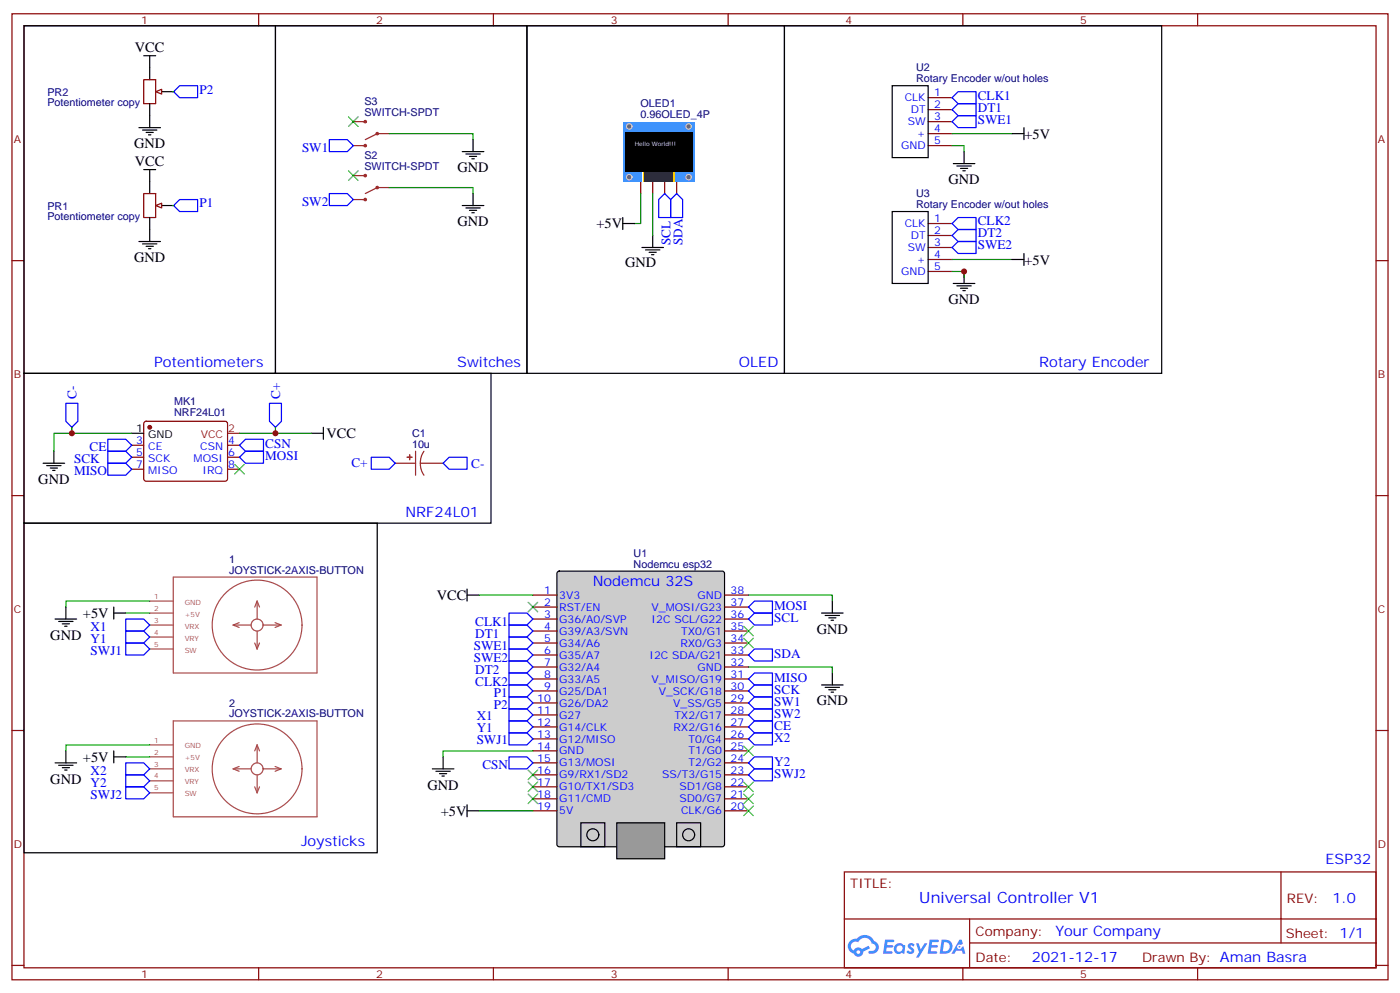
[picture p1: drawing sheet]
<svg xmlns="http://www.w3.org/2000/svg" width="412mm" height="292mm" viewBox="0 0 412 292" stroke-linecap="round" stroke-linejoin="round" font-family="sans-serif">
<g fill="none" stroke="#870000" stroke-width=".35">
<path d="M3.5 4.1h405.4v284.3h-405.4zM7.1 7.6h398.2v277.3h-398.2zM76.2 4.1v3.5M145.3 4.1v3.5M214.5 4.1v3.5M283.6 4.1v3.5M352.8 4.1v3.5M3.5 76.7h3.6M405.3 76.7h3.6M3.5 145.9h3.6M405.3 145.9h3.6M3.5 215h3.6"/>
<path d="M405.3 215h3.6M248.7 256.6h156.6v28.3h-156.6zM377.3 256.7v20.8M248.7 270.5h156.5M285.6 277.5h119.6M285.6 270.5v14.1M3.5 284.2h3.6M76.2 284.9v3.5M145.3 284.9v3.5M214.5 284.9v3.5M283.6 284.9v3.5M352.8 284.9v3.5"/>
<path d="M405.3 284.2h3.6"/>
</g>
<g fill="#5487ff">
<path d="M267.7 277.8a1.22 1.22 0 0 1 1.7 .3l-.4 .6a.47 .47 0 0 0-.3-.4 .47 .47 0 0 0-.5 .1l.1 .3a1.14 1.14 0 0 1 .8 1.7 1.14 1.14 0 0 1-1.9 0l-.2-.2 .5-.5 .7 .4a.29 .29 0 0 0 .3-.2 .29 .29 0 0 0-.2-.4 1.04 1.04 0 0 1-.6-1.7z"/>
<path d="M260.7 276.6h2.4l.3 .2-.2 .5h-1.8l-.1 .9h1.5l.3 .3-.3 .4h-1.6l-.2 1.1 1.7 .1 .2 .3-.2 .3h-2.6z"/>
<path d="M273.8 276.6h2.4l.3 .2-.1 .5h-1.8l-.2 .9h1.6l.3 .3-.4 .4h-1.6l-.1 1.1 1.7 .1 .2 .3-.2 .3h-2.6z"/>
<path d="M282.6 276.6h.7l.3 1.2-.6 .3a.69 .69 0 0 0-1 .3 .69 .69 0 0 0 .4 1 .69 .69 0 0 0 .9-.6l.5-.3 .6 2.2h-.8l-.2-.9h-1.8l-.5 .9h-.8z"/>
<path d="M269.8 277.7h.8l.6 1.8 1.1-1.8h.9l-2.6 4.1h-.8l.9-1.5z"/>
<path d="M277.4 276.6l-.6 4.1h1.3a2.11 2.11 0 0 0 2.5-2.1 2.11 2.11 0 0 0-2.5-2zM278.1 277.3a1.39 1.39 0 0 1 1.7 1.4 1.39 1.39 0 0 1-1.8 1.3h-.3z"/>
<path d="M263.7 278.2a1.54 1.54 0 0 0-.1 2.1 1.54 1.54 0 0 0 2.2 .2l.6 .2 .3-2.3-.2-.2-.4-.1a1.49 1.49 0 0 0-2.4 .1zM264 279.2a.94 .94 0 0 1 1.8 0 .94 .94 0 0 1-1.8 0z"/>
<path d="M250.4 276.9a2.18 2.18 0 0 0 1.1 3.8 1.44 1.44 0 0 0 1.6 .9 1.44 1.44 0 0 0 1.2-1.5l2-1-.5-.7-1.9 .9a1.47 1.47 0 0 0-2.4 .5 1.39 1.39 0 0 1-.7-2 1.39 1.39 0 0 1 2-.4 2.12 2.12 0 0 1 2.2-1.3 2.12 2.12 0 0 1 1.9 1.6 1.14 1.14 0 0 1 1.1 1.5 1.14 1.14 0 0 1-1.7 .7 .43 .43 0 0 0-.5 .3 .43 .43 0 0 0 .4 .5 1.98 1.98 0 0 0 2.5-1.2 1.98 1.98 0 0 0-1.2-2.5 3.1 3.1 0 0 0-5.3-.7l-.9 .1zM252.3 280.2a.55 .55 0 0 1 1.1 0 .55 .55 0 0 1-1.1 0z"/>
<circle cx="282.6" cy="278.7" r=".26"/>
</g>
<path d="M164.3 168.3l.4-.2h48l.7 .4v80l-.4 .7h-48.3l-.6-.4-.1-80z" fill="#ccc" stroke="#000" stroke-width=".35"/>
<g fill="none" stroke="#870000" stroke-width=".35">
<path d="M157 178.7h7M157 175.2h7M213.4 178.7h7.1M213.4 175.2h7.1M157 182.2h7M157 185.7h7M157 189.3h7M157 192.8h7M157 196.3h7M157 199.8h7M213.4 182.2h7.1M213.4 185.7h7.1"/>
<path d="M213.4 189.3h7.1M213.4 192.8h7.1M213.4 196.3h7.1M213.4 199.8h7.1M157 203.4h7M157 206.9h7M157 210.4h7M157 214h7M157 217.5h7M213.4 203.4h7.1M213.4 206.9h7.1M213.4 210.4h7.1"/>
<path d="M213.4 214h7.1M213.4 217.5h7.1M157 221h7M157 224.5h7M157 228.1h7M157 231.6h7M157 235.1h7M157 238.7h7M213.4 221h7.1M213.4 224.5h7.1M213.4 228.1h7.1M213.4 231.6h7.1"/>
<path d="M213.4 235.1h7.1M213.4 238.7h7.1"/>
</g>
<path d="M181.7 242.2h14.1v10.6h-14.1z" fill="#999" stroke="#000" stroke-width=".35"/>
<g fill="none" stroke="#000" stroke-width=".35">
<path d="M171.1 242.2h7.1v7h-7.1zM199.3 242.2h7.1v7h-7.1z"/>
<circle cx="174.6" cy="245.7" r="1.76"/>
<circle cx="202.8" cy="245.7" r="1.76"/>
</g>
<g fill="none" stroke="#a64a4a" stroke-width=".35">
<path d="M44.1 176.9h6.9M51 169.9h42.4v28.2h-42.4zM75.7 176.9v5.3M75.7 176.9l-.7 1.8M75.7 176.9l.7 1.8M44.1 180.4h6.9M44.1 184h6.9M44.1 187.5h6.9M44.1 191h6.9M68.7 184h5.3M68.7 184l1.7 .7M70.4 183.3l-1.7 .7"/>
<path d="M75 189.3l.7 1.7M75.7 185.7v5.3M76.4 189.3l-.7 1.7M77.5 184h5.3M81 183.3l1.8 .7M82.8 184l-1.8 .7M44.1 219.3h6.9M51 212.2h42.4v28.2h-42.4zM75.7 219.3v5.2M75.7 219.3l-.7 1.7M75.7 219.3l.7 1.7M44.1 222.8h6.9"/>
<path d="M44.1 226.3h6.9M44.1 229.8h6.9M44.1 233.4h6.9M68.7 226.3h5.3M68.7 226.3l1.7 .7M70.4 225.6l-1.7 .7M75 231.6l.7 1.8M75.7 228.1v5.3M76.4 231.6l-.7 1.8M77.5 226.3h5.3M81 225.6l1.8 .7M82.8 226.3l-1.8 .7"/>
<circle cx="75.7" cy="184" r="13.2"/>
<circle cx="75.7" cy="184" r="1.76"/>
<circle cx="75.7" cy="226.3" r="13.2"/>
<circle cx="75.7" cy="226.3" r="1.76"/>
</g>
<g fill="none" stroke="#8c2424" stroke-width=".35">
<path d="M104.1 35.8h3.5M114.7 39.3h-3.6l-3.5 1.8M104.1 51.7h3.5M104.1 58.7h3.5M104.1 42.9h3.5M114.7 55.2h-3.6l-3.5 1.8"/>
<circle cx="107.6" cy="35.8" r=".35"/>
<circle cx="111.1" cy="39.3" r=".35"/>
<circle cx="107.6" cy="51.7" r=".35"/>
<circle cx="107.6" cy="42.9" r=".35"/>
<circle cx="107.6" cy="58.7" r=".35"/>
<circle cx="111.1" cy="55.2" r=".35"/>
</g>
<path d="M188.7 53.4v3.6M192.3 53.4v3.6M195.8 53.4v3.6M199.3 53.4v3.6" fill="none" stroke="#870000" stroke-width=".35"/>
<path d="M183.4 35.8h21.2v17.6h-21.2z" fill="#39f"/>
<g fill="#666" stroke="#ccc" stroke-width=".35">
<circle cx="185.3" cy="52.1" r=".81"/>
<circle cx="202.8" cy="52.1" r=".81"/>
<circle cx="185.3" cy="37.2" r=".81"/>
<circle cx="202.8" cy="37.2" r=".81"/>
</g>
<path d="M189.3 50.6h9.5v2.8h-9.5z" fill="#fff"/>
<g fill="#fc0">
<path d="M189.3 50.6h.5v2.8h-.5z"/>
<path d="M198.3 50.6h.4v2.8h-.4z"/>
</g>
<path d="M189.9 50.6h8.3v2.8h-8.3z" fill="#333"/>
<path d="M184.1 39h19.8v11.7h-19.8z" fill="#000"/>
<path d="M273.4 28.8h7.1M273.4 32.3h7.1M273.4 35.8h7.1M273.4 39.3h7.1M42.3 57h3.6v7h-3.6zM273.4 42.9h7.1M273.4 65.8h7.1M273.4 69.3h7.1M273.4 72.8h7.1M273.4 76.4h7.1M273.4 79.9h7.1" fill="none" stroke="#870000" stroke-width=".35"/>
<path d="M262.8 25.2h10.6v21.2h-10.6zM44.1 53.4v3.6M44.1 64v3.6M47.3 60.5h3.5M262.8 62.3h10.6v21.1h-10.6z" fill="none" stroke="#000" stroke-width=".35"/>
<path d="M45.9 60.5l1.7-.7v1.4z" fill="#f0f0f0" stroke="#870000" stroke-width=".35"/>
<path d="M44.1 19.9v3.6M44.1 30.5v3.5M47.3 27h3.5" fill="none" stroke="#000" stroke-width=".35"/>
<path d="M42.3 23.5h3.6v7h-3.6z" fill="none" stroke="#870000" stroke-width=".35"/>
<path d="M45.9 27l1.7-.7v1.4z" fill="#f0f0f0" stroke="#870000" stroke-width=".35"/>
<path d="M38.8 138.1h3.5M38.8 131.1h3.5M38.8 134.6h3.5M42.6 124.2l.4-.2h23.3l.5 .2 .2 .5v16.5l-.7 .4h-23.5l-.5-.7v-16.2zM67 138.1h3.6M67 131.1h3.6M67 134.6h3.6" fill="none" stroke="#870000" stroke-width=".35"/>
<circle cx="44.1" cy="125.8" r=".53" fill="#870000" stroke="#870000" stroke-width=".35"/>
<g fill="none" stroke="#000" stroke-width=".35">
<path d="M7.1 7.6h74v102.3h-74zM42.3 16.4h3.6M44.1 16.4v3.5M81.1 7.6h74.1v102.3h-74.1zM155.2 7.6h75.9v102.3h-75.9zM231.1 7.6h111.1v102.3h-111.1zM40.9 37.6h6.4M42 38.3h4.2M43 39h2.2M43.7 39.7h.7M44.1 34v3.6M298.1 39.3h3.5"/>
<path d="M301.6 37.6v3.5M42.3 49.9h3.6M44.1 49.9v3.5M136.2 44.6h6.3M137.2 45.3h4.3M138.3 46h2.1M139 46.7h.7M139.3 41.1v3.5M139.3 57v3.5M280.8 48.2h6.4M281.9 48.9h4.2M282.9 49.6h2.1"/>
<path d="M283.6 50.3h.7M284 44.6v3.6M40.9 71.1h6.4M42 71.8h4.2M43 72.5h2.2M43.7 73.2h.7M44.1 67.6v3.5M136.2 60.5h6.3M137.2 61.2h4.3M138.3 61.9h2.1M139 62.6h.7M183.4 65.8h3.6"/>
<path d="M183.4 64v3.6M189.1 72.8h6.3M190.1 73.6h4.3M191.2 74.3h2.1M191.9 75h.7M192.3 69.3v3.5M284 79.9v3.5M298.1 76.4h3.5M301.6 74.6v3.5M280.8 83.4h6.4M281.9 84.1h4.2M282.9 84.8h2.1"/>
<path d="M283.6 85.5h.7M7.1 109.9h137.5v44.1h-137.5zM12.7 136.3h6.3M13.8 137.1h4.2M14.8 137.8h2.1M15.5 138.5h.7M15.9 132.8v3.5M38.8 127.5h3.5M91.7 127.5h3.5M95.2 125.8v3.5M7.1 154h104v97h-104zM19.4 178.7v3.5"/>
<path d="M33.5 178.7v3.5M137.6 175.2h3.5M137.6 173.4v3.5M245.2 176.9v3.5M16.2 182.2h6.4M17.3 182.9h4.2M18.3 183.6h2.2M19 184.3h.8M33.5 180.4h3.5M242 180.4h6.4M243.1 181.2h4.2M244.1 181.9h2.1"/>
<path d="M244.8 182.6h.7M245.2 198.1v3.5M242 201.6h6.4M243.1 202.3h4.2M244.1 203h2.1M244.8 203.7h.7M16.2 224.5h6.4M17.3 225.2h4.2M18.3 226h2.2M19 226.7h.8M19.4 221v3.5M33.5 222.8h3.5"/>
<path d="M33.5 221v3.5M127.4 226.3h6.3M128.4 227h4.2M129.5 227.7h2.1M130.2 228.4h.7M130.5 222.8v3.5M137.6 236.9v3.5M137.6 238.7h3.5"/>
</g>
<path d="M67 127.5h3.6" fill="none" stroke="#f00" stroke-width=".35"/>
<g fill="none" stroke="#3c3" stroke-width=".35">
<path d="M102.7 34.4l2.8 2.8M105.5 34.4l-2.8 2.8M102.7 50.3l2.8 2.8M105.5 50.3l-2.8 2.8M69.1 136.7l2.9 2.8M72 136.7l-2.9 2.8M155.6 177.3l2.8 2.8M158.4 177.3l-2.8 2.8M219.1 187.9l2.8 2.8M219.1 184.3l2.8 2.8M221.9 187.9l-2.8 2.8M221.9 184.3l-2.8 2.8"/>
<path d="M219.1 219.6l2.8 2.8M221.9 219.6l-2.8 2.8M155.6 226.7l2.8 2.8M155.6 230.2l2.8 2.8M155.6 233.7l2.8 2.8M158.4 226.7l-2.8 2.8M158.4 230.2l-2.8 2.8M158.4 233.7l-2.8 2.8M219.1 230.2l2.8 2.8M219.1 233.7l2.8 2.8M219.1 237.2l2.8 2.9M221.9 230.2l-2.8 2.8"/>
<path d="M221.9 233.7l-2.8 2.8M221.9 237.2l-2.8 2.9"/>
</g>
<g fill="none" stroke="#008700" stroke-width=".35">
<path d="M50.8 27h.4M114.7 39.3h24.6v1.8M280.5 39.3h17.6M114.7 55.2h24.6v1.8M188.7 57v8.8h-1.7M192.3 57v12.3M280.5 42.9h3.5v1.7M50.8 60.5h.4M280.5 79.9h3.5v1.8M280.5 76.4h17.6M21.2 125.8v1.7M38.8 127.5h-22.9v5.3"/>
<path d="M70.6 127.5h21.1M81.1 125.8v1.7M44.1 176.9h-24.7v1.8M141.1 175.2h15.9M220.5 175.2h24.7v1.7M37 180.4h7.1M220.5 196.3h24.7v1.8M44.1 219.3h-24.7v1.7M37 222.8h7.1M141.1 238.7h15.9M157 221h-26.5v1.8"/>
</g>
<g fill="none" stroke="#00f" stroke-width=".35">
<path d="M51.2 27l1.7-1.8h5.3v3.6h-5.3zM280.5 32.3l1.7-1.8h5.3v3.5h-5.3zM280.5 35.8l1.7-1.8h5.3v3.6h-5.3zM282.2 27h5.3v3.5h-5.3l-1.7-1.7zM97 41.1h5.3l1.8 1.8-1.8 1.7h-5.3zM97 57h5.3l1.8 1.7-1.8 1.8h-5.3zM195.8 57l1.8 1.7v5.3h-3.6v-5.3zM199.3 57l1.8 1.7v5.3h-3.5v-5.3zM51.2 60.5l1.7-1.8h5.3v3.6h-5.3zM280.5 69.3l1.7-1.7h5.3v3.5h-5.3zM280.5 72.8l1.7-1.7h5.3v3.5h-5.3zM282.2 64h5.3v3.6h-5.3l-1.7-1.8z"/>
<path d="M19.4 118.7h3.5v5.3l-1.7 1.8-1.8-1.8zM79.4 118.7h3.5v5.3l-1.8 1.8-1.7-1.8zM31.7 136.3h5.3l1.8 1.8-1.8 1.8h-5.3zM31.7 132.8h5.3l1.8 1.8-1.8 1.7h-5.3zM31.7 129.3h5.3l1.8 1.8-1.8 1.7h-5.3zM70.6 134.6l1.7-1.8h5.3v3.5h-5.3zM70.6 131.1l1.7-1.8h5.3v3.5h-5.3zM109.4 134.6h5.3l1.7 1.7-1.7 1.8h-5.3zM130.5 136.3l1.8-1.7h5.3v3.5h-5.3zM220.5 178.7l1.7-1.8h5.3v3.5h-5.3zM37 182.2h5.3l1.8 1.8-1.8 1.7h-5.3zM37 185.7h5.3l1.8 1.8-1.8 1.8h-5.3z"/>
<path d="M37 189.3h5.3l1.8 1.7-1.8 1.8h-5.3zM149.9 180.4h5.3l1.8 1.8-1.8 1.8h-5.3zM149.9 198.1h5.3l1.8 1.7-1.8 1.8h-5.3zM149.9 184h5.3l1.8 1.7-1.8 1.8h-5.3zM149.9 194.6h5.3l1.8 1.7-1.8 1.8h-5.3zM149.9 187.5h5.3l1.8 1.8-1.8 1.7h-5.3zM149.9 191h5.3l1.8 1.8-1.8 1.8h-5.3zM220.5 192.8l1.7-1.8h5.3v3.6h-5.3zM220.5 182.2l1.7-1.8h5.3v3.6h-5.3zM222.2 198.1h5.3v3.5h-5.3l-1.7-1.8zM149.9 201.6h5.3l1.8 1.8-1.8 1.7h-5.3zM149.9 205.1h5.3l1.8 1.8-1.8 1.8h-5.3z"/>
<path d="M149.9 208.7h5.3l1.8 1.7-1.8 1.8h-5.3zM149.9 212.2h5.3l1.8 1.8-1.8 1.7h-5.3zM149.9 215.7h5.3l1.8 1.8-1.8 1.8h-5.3zM220.5 203.4l1.7-1.8h5.3v3.5h-5.3zM220.5 214l1.7-1.8h5.3v3.5h-5.3zM220.5 210.4l1.7-1.7h5.3v3.5h-5.3zM220.5 217.5l1.7-1.8h5.3v3.6h-5.3zM222.2 205.1h5.3v3.6h-5.3l-1.7-1.8zM37 231.6h5.3l1.8 1.8-1.8 1.7h-5.3zM37 224.5h5.3l1.8 1.8-1.8 1.8h-5.3zM37 228.1h5.3l1.8 1.7-1.8 1.8h-5.3zM149.9 222.8h5.3l1.8 1.7-1.8 1.8h-5.3z"/>
<path d="M220.5 224.5l1.7-1.7h5.3v3.5h-5.3zM220.5 228.1l1.7-1.8h5.3v3.5h-5.3z"/>
</g>
<path d="M116.4 136.3h6M122.4 132.8v7.1M123.8 136.3l.3 1.9 .8 1.7M123.8 136.3h6.7M124.9 132.8l-.8 1.7-.3 1.8" fill="none" stroke="#8c2424" stroke-width=".35"/>
<g fill="#8c2424" stroke="#8c2424" stroke-width=".35">
<path d="M120.6 133.9l.1 1.4z"/>
<path d="M119.9 134.6h1.5z"/>
</g>
<g fill="#c00">
<circle cx="284" cy="79.9" r=".88"/>
<circle cx="21.2" cy="127.5" r=".88"/>
<circle cx="81.1" cy="127.5" r=".88"/>
</g>
<text font-size="4.6" fill="#00f" x="270.8" y="265.7">Universal Controller V1</text>
<g font-size="4.2">
<text x="39.7" y="15.3">VCC</text>
<text x="301.8" y="40.8">+5V</text>
<text x="39.5" y="43.6">GND</text>
<text x="39.7" y="48.8">VCC</text>
<text x="134.8" y="50.7">GND</text>
<text x="279.4" y="54.3">GND</text>
<text x="134.8" y="66.6">GND</text>
<text x="175.7" y="67.2">+5V</text>
<text x="39.5" y="77.1">GND</text>
<text x="301.8" y="77.9">+5V</text>
<text x="184.1" y="78.5">GND</text>
<text x="279.4" y="89.5">GND</text>
<text x="96.2" y="128.9">VCC</text>
<text x="11.3" y="142.4">GND</text>
<text x="128.7" y="176.6">VCC</text>
<text x="24.4" y="181.9">+5V</text>
<text x="14.8" y="188.3">GND Y1</text>
<text x="240.6" y="186.5">GND</text>
<text x="240.6" y="207.6">GND</text>
<text x="24.4" y="224.3">+5V</text>
<text x="14.8" y="230.7">GND Y2</text>
<text x="125.9" y="232.4">GND</text>
<text x="129.8" y="240.1">+5V</text>
</g>
<g font-size="4.2" fill="#00f">
<text x="45.4" y="108">Potentiometers</text>
<text x="217.7" y="108">OLED</text>
<text x="306.1" y="108">Rotary Encoder</text>
<text x="134.7" y="108.1">Switches</text>
<text x="119.5" y="152.1">NRF24L01</text>
<text x="174.6" y="172.4">Nodemcu 32S</text>
<text x="88.7" y="249.1">Joysticks</text>
<text x="390.4" y="254.4">ESP32</text>
<text x="392.5" y="265.9">1.0</text>
<text x="310.9" y="275.5">Your Company</text>
<text x="304" y="283.3">2021-12-17</text>
</g>
<g font-size="3.9" fill="#00f">
<text x="58.7" y="27.5">P2</text>
<text x="288" y="29.3">CLK1</text>
<text x="288" y="32.8">DT1</text>
<text x="288" y="36.4">SWE1</text>
<text x="89" y="44.7">SW1</text>
<text x="58.7" y="61.1">P1</text>
<text x="89" y="60.5">SW2</text>
<text x="288" y="66.4">CLK2</text>
<text x="288" y="69.9">DT2</text>
<text x="197.5" y="72.1" transform="rotate(-90 197.5 72.1)">SCL</text>
<text x="201" y="72.1" transform="rotate(-90 201 72.1)">SDA</text>
<text x="288" y="73.4">SWE2</text>
<text x="22.5" y="117.5" transform="rotate(-90 22.5 117.5)">C-</text>
<text x="82.5" y="117.5" transform="rotate(-90 82.5 117.5)">C+</text>
<text x="78.1" y="131.9">CSN</text>
<text x="21.8" y="136.3">SCK</text>
<text x="26.4" y="132.8">CE</text>
<text x="78.1" y="135.4">MOSI</text>
<text x="103.5" y="137.5">C+</text>
<text x="138.8" y="137.7">C-</text>
<text x="21.8" y="139.9">MISO</text>
<text x="228.1" y="179.5">MOSI</text>
<text x="26.7" y="185.7">X1</text>
<text x="140" y="184.2">CLK1</text>
<text x="228.1" y="183">SCL</text>
<text x="139.6" y="191.2">SWE1</text>
<text x="140" y="187.7">DT1</text>
<text x="26.7" y="192.7">SWJ1</text>
<text x="139.6" y="194.8">SWE2</text>
<text x="228.1" y="193.6">SDA</text>
<text x="140" y="201.8">CLK2</text>
<text x="140" y="198.3">DT2</text>
<text x="228.1" y="200.6">MISO</text>
<text x="145.4" y="205.2">P1</text>
<text x="145.4" y="208.7">P2</text>
<text x="228.1" y="204.2">SCK</text>
<text x="228.1" y="207.7">SW1</text>
<text x="140.4" y="211.9">X1</text>
<text x="140.4" y="215.4">Y1</text>
<text x="228.1" y="214.8">CE</text>
<text x="228.1" y="211.2">SW2</text>
<text x="140.4" y="218.9">SWJ1</text>
<text x="228.1" y="218.3">X2</text>
<text x="142.1" y="226.3">CSN</text>
<text x="228.1" y="225.3">Y2</text>
<text x="26.7" y="228">X2</text>
<text x="228.1" y="228.9">SWJ2</text>
<text x="26.7" y="235.1">SWJ2</text>
</g>
<g font-size="3.9" fill="#800">
<text x="250.5" y="261.2">TITLE:</text>
<text x="379.1" y="265.9">REV:</text>
<text x="287.4" y="275.4">Company:</text>
<text x="378.7" y="276">Sheet: 1/1</text>
<text x="287.4" y="283.1">Date:</text>
<text x="336.4" y="283.2">Drawn By: Aman Basra</text>
</g>
<g font-size="3.2" fill="#800">
<text x="41.6" y="7.1">1</text>
<text x="110.8" y="7.1">2</text>
<text x="179.9" y="7.1">3</text>
<text x="249.1" y="7.1">4</text>
<text x="318.2" y="7.1">5</text>
<text x="4.1" y="42.2">A</text>
<text x="405.9" y="42.2">A</text>
<text x="4.1" y="111.3">B</text>
<text x="405.9" y="111.3">B</text>
<text x="4.1" y="180.4">C</text>
<text x="405.9" y="180.4">C</text>
<text x="4.1" y="249.6">D</text>
<text x="405.9" y="249.6">D</text>
<text x="41.6" y="287.9">1</text>
<text x="110.8" y="287.9">2</text>
<text x="179.9" y="287.9">3</text>
<text x="249.1" y="287.9">4</text>
<text x="318.2" y="287.9">5</text>
</g>
<g font-size="3.2" fill="#000080">
<text x="269.9" y="21">U2</text>
<text x="14" y="28.2">PR2</text>
<text x="269.9" y="24.2">Rotary Encoder w/out holes</text>
<text x="14" y="31.3">Potentiometer copy</text>
<text x="107.3" y="34">SWITCH-SPDT</text>
<text x="107.3" y="30.9">S3</text>
<text x="188.6" y="34.7">0.96OLED_4P</text>
<text x="188.6" y="31.6">OLED1</text>
<text x="107.3" y="46.7">S2</text>
<text x="107.3" y="49.9">SWITCH-SPDT</text>
<text x="269.9" y="58">U3</text>
<text x="14" y="64.9">Potentiometer copy</text>
<text x="14" y="61.7">PR1</text>
<text x="269.9" y="61.2">Rotary Encoder w/out holes</text>
<text x="51.3" y="119.2">MK1</text>
<text x="51.3" y="122.6">NRF24L01</text>
<text x="121.4" y="131.8">10u</text>
<text x="121.4" y="128.7">C1</text>
<text x="67.5" y="165.6">1</text>
<text x="186.6" y="167">Nodemcu esp32</text>
<text x="186.6" y="163.9">U1</text>
<text x="67.5" y="168.8">JOYSTICK-2AXIS-BUTTON</text>
<text x="67.5" y="208">2</text>
<text x="67.5" y="211.1">JOYSTICK-2AXIS-BUTTON</text>
</g>
<g font-size="3.2" fill="#00f">
<text x="266.5" y="29.8">CLK</text>
<text x="275.2" y="28.4">1</text>
<text x="268.3" y="33.3">DT</text>
<text x="275.2" y="31.9">2</text>
<text x="275.2" y="35.5">3</text>
<text x="267.4" y="36.9">SW</text>
<text x="270.1" y="40.4">+</text>
<text x="275.2" y="39">4</text>
<text x="265.4" y="43.9">GND</text>
<text x="275.2" y="42.5">5</text>
<text x="275.2" y="65.4">1</text>
<text x="266.5" y="66.9">CLK</text>
<text x="268.3" y="70.4">DT</text>
<text x="275.2" y="69">2</text>
<text x="267.4" y="73.9">SW</text>
<text x="270.1" y="77.4">+</text>
<text x="275.2" y="72.5">3</text>
<text x="275.2" y="76">4</text>
<text x="265.4" y="81">GND</text>
<text x="275.2" y="79.6">5</text>
<text x="40.1" y="130.7">3</text>
<text x="67.2" y="130.7">4</text>
<text x="40.1" y="134.2">5</text>
<text x="40.1" y="137.8">7</text>
<text x="43.6" y="132.5">CE</text>
<text x="43.6" y="136">SCK</text>
<text x="57" y="136">MOSI</text>
<text x="59" y="132.5">CSN</text>
<text x="67.2" y="137.8">8</text>
<text x="67.2" y="134.2">6</text>
<text x="43.6" y="139.5">MISO</text>
<text x="59.7" y="139.5">IRQ</text>
<text x="160.3" y="178.3">2</text>
<text x="160.3" y="174.8">1</text>
<text x="164.7" y="179.7">RST/EN</text>
<text x="164.7" y="176.2">3V3</text>
<text x="191.9" y="179.7">V_MOSI/G23</text>
<text x="205.4" y="176.2">GND</text>
<text x="215.2" y="178.3">37</text>
<text x="215.2" y="174.8">38</text>
<text x="160.3" y="181.9">3</text>
<text x="160.3" y="185.4">4</text>
<text x="164.7" y="183.3">G36/A0/SVP</text>
<text x="192" y="183.3">I2C SCL/G22</text>
<text x="215.2" y="185.4">35</text>
<text x="215.2" y="181.9">36</text>
<text x="160.3" y="188.9">5</text>
<text x="164.7" y="186.8">G39/A3/SVN</text>
<text x="164.7" y="190.3">G34/A6</text>
<text x="200.4" y="190.3">RX0/G3</text>
<text x="200.7" y="186.8">TX0/G1</text>
<text x="215.2" y="188.9">34</text>
<text x="160.3" y="192.4">6</text>
<text x="160.3" y="196">7</text>
<text x="164.7" y="193.9">G35/A7</text>
<text x="164.7" y="197.4">G32/A4</text>
<text x="191.3" y="193.9">I2C SDA/G21</text>
<text x="205.4" y="197.4">GND</text>
<text x="215.2" y="196">32</text>
<text x="215.2" y="192.4">33</text>
<text x="160.3" y="199.5">8</text>
<text x="160.3" y="203">9</text>
<text x="164.7" y="200.9">G33/A5</text>
<text x="191.9" y="200.9">V_MISO/G19</text>
<text x="215.2" y="203">30</text>
<text x="215.2" y="199.5">31</text>
<text x="158.2" y="206.6">10</text>
<text x="164.7" y="204.4">G25/DA1</text>
<text x="164.7" y="208">G26/DA2</text>
<text x="194" y="204.4">V_SCK/G18</text>
<text x="198.3" y="208">V_SS/G5</text>
<text x="215.2" y="206.6">29</text>
<text x="158.2" y="210.1">11</text>
<text x="158.2" y="213.6">12</text>
<text x="164.7" y="211.5">G27</text>
<text x="164.7" y="215">G14/CLK</text>
<text x="198.4" y="215">RX2/G16</text>
<text x="198.6" y="211.5">TX2/G17</text>
<text x="215.2" y="213.6">27</text>
<text x="215.2" y="210.1">28</text>
<text x="158.2" y="217.1">13</text>
<text x="158.2" y="220.7">14</text>
<text x="164.7" y="218.5">G12/MISO</text>
<text x="202.8" y="218.5">T0/G4</text>
<text x="215.2" y="220.7">25</text>
<text x="215.2" y="217.1">26</text>
<text x="158.2" y="224.2">15</text>
<text x="158.2" y="227.7">16</text>
<text x="164.7" y="222.1">GND</text>
<text x="164.7" y="225.6">G13/MOSI</text>
<text x="202.8" y="225.6">T2/G2</text>
<text x="202.8" y="222.1">T1/G0</text>
<text x="215.2" y="227.7">23</text>
<text x="215.2" y="224.2">24</text>
<text x="158.2" y="231.2">17</text>
<text x="164.7" y="229.1">G9/RX1/SD2</text>
<text x="164.7" y="232.7">G10/TX1/SD3</text>
<text x="195" y="229.1">SS/T3/G15</text>
<text x="200.2" y="232.7">SD1/G8</text>
<text x="215.2" y="231.2">22</text>
<text x="158.2" y="234.8">18</text>
<text x="158.2" y="238.3">19</text>
<text x="164.7" y="236.2">G11/CMD</text>
<text x="164.7" y="239.7">5V</text>
<text x="200.2" y="236.2">SD0/G7</text>
<text x="200.6" y="239.7">CLK/G6</text>
<text x="215.2" y="238.3">20</text>
<text x="215.2" y="234.8">21</text>
</g>
<g font-size="3.2">
<text x="40.1" y="127.2">1</text>
<text x="43.6" y="128.9">GND</text>
</g>
<g font-size="3.2" fill="#f00">
<text x="59.1" y="128.9">VCC</text>
<text x="67.2" y="127.2">2</text>
</g>
<g font-size="2.1" fill="#a54b4b">
<text x="45.4" y="176.2">1</text>
<text x="45.4" y="179.8">2</text>
<text x="54.4" y="178">GND</text>
<text x="45.4" y="183.3">3</text>
<text x="54.4" y="181.5">+5V</text>
<text x="54.4" y="185">VRX</text>
<text x="45.4" y="186.8">4</text>
<text x="45.4" y="190.3">5</text>
<text x="54.4" y="188.5">VRY</text>
<text x="54.4" y="192.1">SW</text>
<text x="45.4" y="218.6">1</text>
<text x="54.4" y="220.3">GND</text>
<text x="45.4" y="222.1">2</text>
<text x="45.4" y="225.6">3</text>
<text x="54.4" y="223.8">+5V</text>
<text x="54.4" y="227.3">VRX</text>
<text x="45.4" y="229.1">4</text>
<text x="45.4" y="232.7">5</text>
<text x="54.4" y="230.9">VRY</text>
<text x="54.4" y="234.4">SW</text>
</g>
<text font-size="1.8" fill="#fff" x="187" y="42.9">Hello World!!!</text>
</svg>
